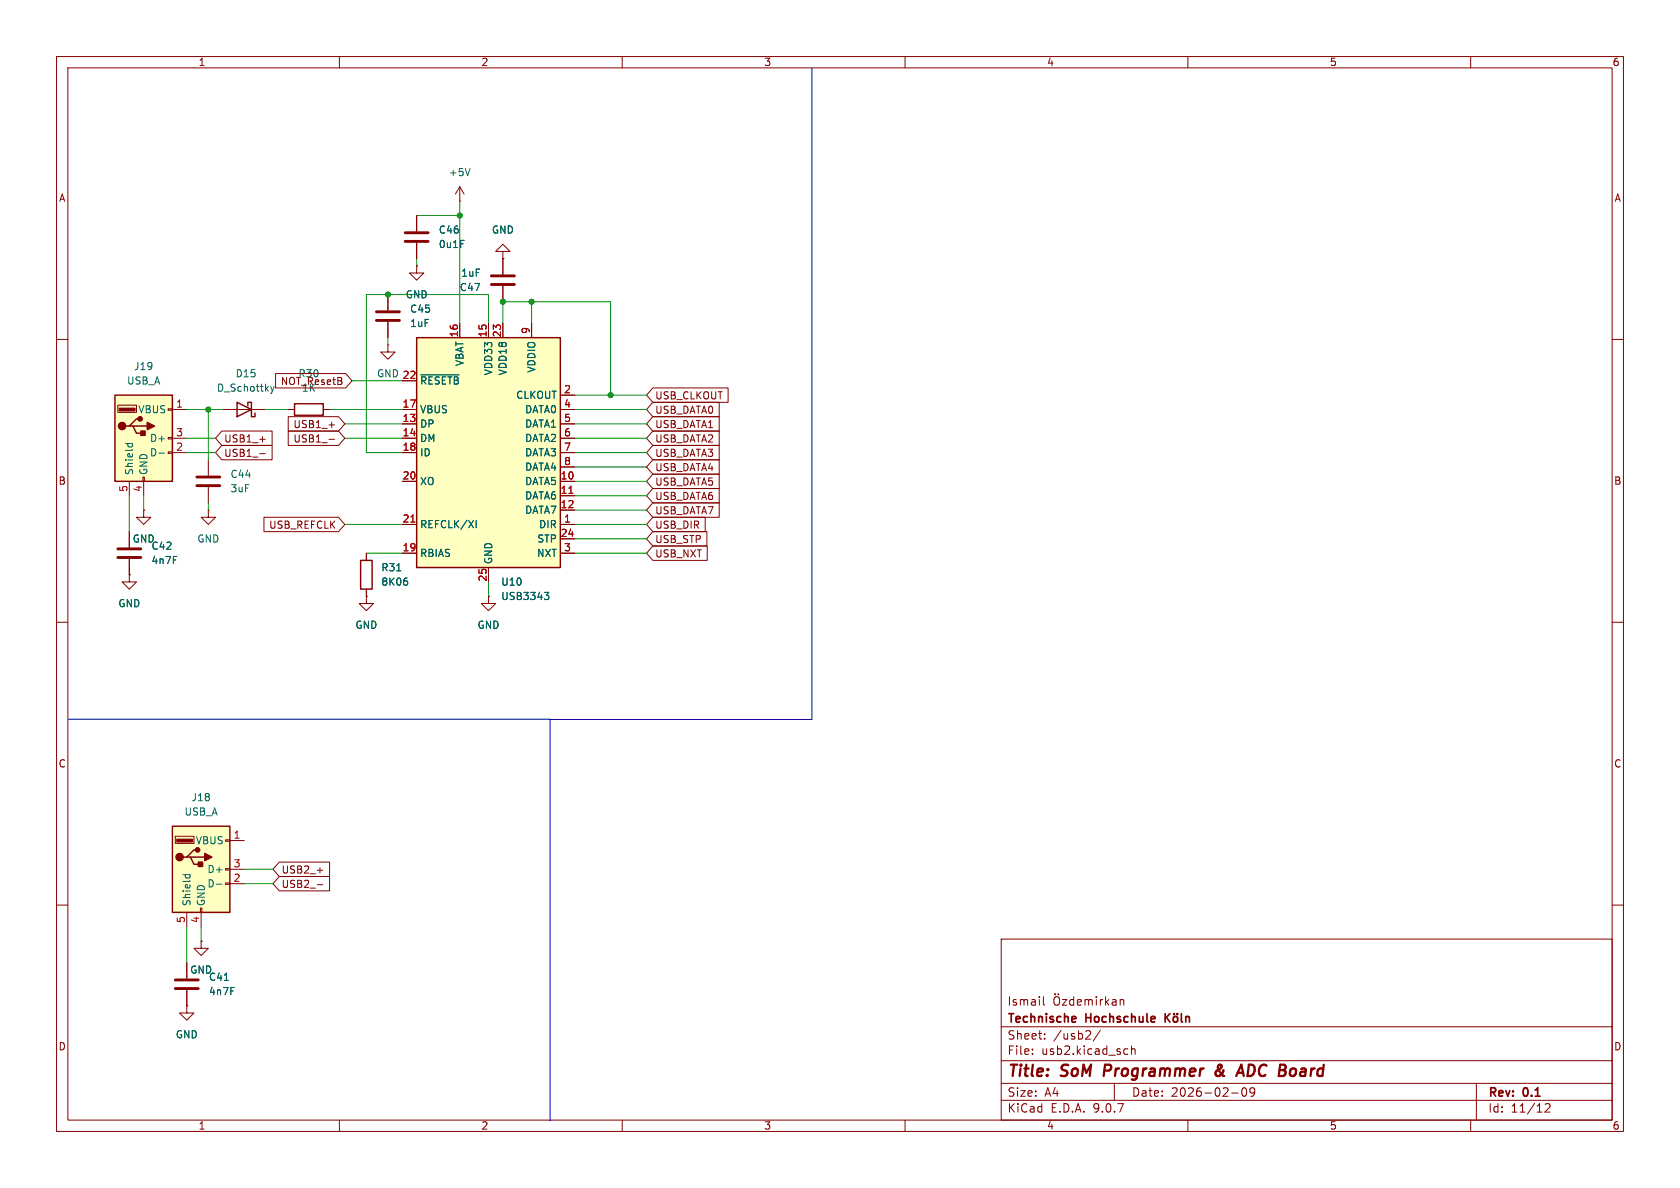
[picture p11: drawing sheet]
<svg xmlns="http://www.w3.org/2000/svg" width="297mm" height="210mm" viewBox="0 0 297 210" stroke-linecap="round" stroke-linejoin="round" font-family="sans-serif">
<g fill="none" stroke="#840000" stroke-width=".18">
<path d="M10 10h277v190h-277zM12 12h273v186h-273zM60 10v2M110 10v2M160 10v2M210 10v2M260 10v2M10 60h2M285 60h2M22.9 94v2.8M22.9 98.8v2.8M25.4 90.2v1.2h1.3l-1.3 1.3-1.3-1.3h1.3"/>
<path d="M25.4 90.2h.1M36.8 90.2v1.2h1.3l-1.3 1.3-1.2-1.3h1.2M36.8 90.2h.1M64.8 97.8v1.3M10 110h2M22.9 101.6v1.3h1.2l-1.2 1.2-1.3-1.2h1.3M22.9 101.6h.1M64.8 104.1v1.3M285 110h2M10 160h2M177 166h108v32h-108zM184.5 176.2v1.3l.2 .2"/>
<path d="M186.5 176.3a.5 .5 0 0 1 .6-.1 .5 .5 0 0 1 .2 .5v.5a.5 .5 0 0 1-.5 .5 .5 .5 0 0 1-.5-.5v-.5zM186.5 175.7v.1M187.1 175.7v.1M187.8 176.7h.8l-.8 1h.8M189.8 176.8l-.4-.1-.3 .3v.4l.1 .2h.6M189.8 176.2v1.5M190.5 177.2l.7-.1-.1-.3-.4-.1-.2 .2v.7h.6M191.8 176.8l.4-.1 .3 .2M191.8 176.7v1M192.5 176.9l.2-.2 .3 .1 .1 .9M192.5 176.9v.8M193.8 176.2v.1"/>
<path d="M193.8 176.7v1M194.5 176.7v1M195 176.7l-.3 .1-.2 .2M195.5 176.2v1.5M195.6 177.1l.4 .6M196 176.7l-.5 .6M196.7 176.8h.5l.1 .9M197.3 177.1h-.5a.29 .29 0 0 0-.2 .3 .29 .29 0 0 0 .2 .3l.5-.1M198 176.8l.2-.1 .4 .1 .1 .9M198 176.7v1M285 160h2M60 198v2"/>
<path d="M110 198v2M160 198v2M177 194.5h108M177 191.5h108M177 187.5h108M177 181.5h108M182.5 186.3v.1M182.5 185.5v.1M184.7 183.6v.1M184.7 182.8v.1M192.7 182.3l.1 .2-.1 .3-.8 .9h.9M194.5 182.1l-1.3 2"/>
<path d="M197 191.5v3M199 185.4l.4 .1M199.4 186.3l-.4 .1M200 185.5l.2-.1 .4 .1 .1 .9M200 184.9v1.5M210 198v2M217.7 193.2h1.2M219.7 192.4l.2-.1a.81 .81 0 0 1 .6 .6 .81 .81 0 0 1-.3 .8l-.2 .1a.81 .81 0 0 1-.3-1.4zM221.8 192.9l-.3 .3h-.3l-.2-.3 .1-.5 .4-.1 .2 .1a.99 .99 0 0 1-.3 1.4h-.3M260 198v2M261 191.5v6.5M273.2 195.2l.5-.1 .3 .1v.3l-.9 1.1h.9"/>
</g>
<path d="M195.4 188.2l-.3 2M215.9 188.8l-.8 .5a.52 .52 0 0 0-.1 .8 .52 .52 0 0 0 .8-.1M215.9 188.3l-.2-.1a.41 .41 0 0 0-.4 .5l.6 1.1M218.8 189.6h1M219.5 188.2l.4 2" fill="none" stroke="#840000" stroke-width=".4"/>
<path d="M190.1 179.8l.1 .2-.7 .2M206 179.2v1.5M206.2 179.8l.6 .9M206.8 179.2l-.8 .8M207.6 179.8l.3-.1 .3 .3v.4l-.3 .3-.3-.1-.2-.2v-.4zM207.6 179.2v.1M208.1 179.2v.1M208.8 179.2v1.3l.3 .2M209.6 179.8l.2-.1 .4 .1 .1 .9M209.6 179.7v1" fill="none" stroke="#840000" stroke-width=".3"/>
<path d="M63.8 99.1h2v5h-2z" fill="none" stroke="#840000" stroke-width=".25"/>
<path d="M70.1 100.9h.8M72 102.7l.1 .2-.1 .5" fill="none" stroke="#006464" stroke-width=".18"/>
<path d="M20.8 97h4.1M20.8 98.6h4.1" fill="none" stroke="#840000" stroke-width=".51"/>
<path d="M30.5 146.1h10.1v15.2h-10.1z" fill="#ffffc2"/>
<path d="M41.9 71.1l2.5 1.3-2.5 1.3zM43.8 71.8v-.7h.6v2.6h.7v-.7M30.5 146.1h10.1v15.2h-10.1zM33 151.5h.7l.6 1.3h1.3M33.7 151.5h2.5M34.9 150.2h-.6l-1.3 1.3h-.6" fill="none" stroke="#840000" stroke-width=".25"/>
<g fill="#840000" stroke="#840000" stroke-width=".25">
<path d="M35.1 152.4h.7v.8h-.7z"/>
<path d="M36.2 150.9l1.3 .6-1.3 .6z"/>
<circle cx="31.7" cy="151.5" r=".63"/>
<circle cx="34.9" cy="150.2" r=".38"/>
</g>
<path d="M31.2 148.3h2.8v.5h-2.8z" fill="#840000" stroke="#840000" stroke-width=".18"/>
<path d="M39.4 72.4h7.6M31 147.8h3.3v1.3h-3.3zM39.9 148.5h.7v.2h-.7zM39.9 153.5h.7v.3h-.7zM39.9 156.1h.7v.2h-.7zM40.6 148.6h2.6M40.6 153.7h2.6M40.6 156.2h2.6M33 161.3v2.5M35.4 160.5h.3v.8h-.3zM35.6 161.3v2.5" fill="none" stroke="#840000" stroke-width=".18"/>
<path d="M47.9 68.3l.3 .9M48.2 69.2l-.3 .4M48.5 68.3l-.3 .9M32.3 154.6h1.3M32.8 154.6v.4M33.5 154.6l.1 .4M38.3 156.3h.9" fill="none" stroke="#006464" stroke-width=".18"/>
<path d="M20.3 69.9h10.2v15.2h-10.2z" fill="#ffffc2"/>
<path d="M20.3 69.9h10.2v15.2h-10.2zM22.9 75.3h.6l.6 1.3h1.3M23.5 75.3h2.5M24.8 74h-.7l-1.2 1.3h-.7M52.1 71.4h5v2h-5z" fill="none" stroke="#840000" stroke-width=".25"/>
<g fill="#840000" stroke="#840000" stroke-width=".25">
<path d="M24.9 76.2h.8v.8h-.8z"/>
<path d="M26 74.7l1.3 .6-1.3 .6z"/>
<circle cx="21.6" cy="75.3" r=".63"/>
<circle cx="24.8" cy="74" r=".38"/>
</g>
<path d="M21.1 72.1h2.8v.5h-2.8z" fill="#840000" stroke="#840000" stroke-width=".18"/>
<g fill="none" stroke="#840000" stroke-width=".18">
<path d="M73.7 38.1v2.8M81.3 35.6h.1M81.3 33l-.8 1.3M81.3 33l.7 1.3M81.3 33v2.6M68.6 52.1v2.8M68.6 56.9v2.8M73.7 47v1.3h1.2l-1.2 1.2-1.3-1.2h1.3M73.7 47h.1M73.7 42.9v2.8M88.9 45.7v2.8M88.9 50.5v2.8"/>
<path d="M20.8 71.6h3.3v1.3h-3.3zM29.7 72.3h.8v.2h-.8zM29.7 77.3h.8v.3h-.8zM29.7 79.9h.8v.2h-.8zM30.5 72.4h2.5M30.5 77.5h2.5M50.8 72.4h1.3M57.1 72.4h1.3M68.6 61v1.2h1.2l-1.2 1.3-1.3-1.3h1.3M68.6 61h.1M22.9 85.1v2.5M25.3 84.3h.2v.8h-.2z"/>
<path d="M25.4 85.1v2.5M30.5 80h2.5M36.8 81.3v2.8M36.8 86.1v2.8M64.8 105.4v1.3h1.2l-1.2 1.3-1.3-1.3h1.3M64.8 105.4h.1M33 177.8v1.3h1.3l-1.3 1.2-1.3-1.2h1.3M33 177.8h.1M33 170.2v2.8M33 175v2.8M35.6 166.4v1.2h1.2l-1.2 1.3-1.3-1.3h1.3M35.6 166.4h.1"/>
</g>
<path d="M83.1 29.8l-.4 1.3M22.2 78.4h1.2M22.7 78.4l-.1 .4M23.4 78.4v.4M28.1 80.1h1M39.7 173.3h.7" fill="none" stroke="#006464" stroke-width=".18"/>
<path d="M66.5 55.1h4.1M66.5 56.6h4.1M71.6 41.1h4.1M71.6 42.7h4.1M86.9 50.3h4M86.9 48.8h4M34.8 84.3h4.1M34.8 85.9h4.1M31 173.2h4.1M31 174.8h4.1" fill="none" stroke="#840000" stroke-width=".51"/>
<path d="M73.7 59.7h25.4v40.6h-25.4z" fill="#ffffc2"/>
<path d="M73.7 59.7h25.4v40.6h-25.4z" fill="none" stroke="#840000" stroke-width=".25"/>
<g fill="none" stroke="#840000" stroke-width=".18">
<path d="M73.7 38.1v2.8M68.6 52.1v2.8M68.6 56.9v2.8M73.7 47h.1M73.7 42.9v2.8M81.3 57.2v2.5M86.4 57.2v2.5M88.9 44.5h1.3l-1.3-1.3-1.3 1.3h1.3v1.2M88.9 45.7h.1M88.9 45.7v2.8M88.9 50.5v2.8M88.9 57.2v2.5"/>
<path d="M94 57.2v2.5M39.2 76.2h8.9v2.5h-8.9l-1.1-1.2zM39.2 78.7h8.9v2.6h-8.9l-1.1-1.3zM45.9 77.7h1M48.7 66h12.4l1.1 1.3-1.1 1.3h-12.4zM51 73.7h8.8l1.2 1.2-1.2 1.3h-8.8zM51 76.2h8.8l1.2 1.3-1.2 1.2h-8.8zM58.2 77.7h.9M58.2 75.1h.9M71.1 67.3h2.6M71.1 72.4h2.6M71.1 74.9h2.6"/>
<path d="M71.1 77.5h2.6M99.1 72.4h2.5M99.1 74.9h2.5M99.1 77.5h2.5M99.1 69.9h2.5M115.4 76.2h11.7v2.5h-11.7l-1.1-1.2zM115.4 68.6h13.3v2.5h-13.3l-1.1-1.2zM115.4 73.7h11.7v2.5h-11.7l-1.1-1.3zM115.4 78.7h11.7v2.6h-11.7l-1.1-1.3zM115.4 71.1h11.7v2.6h-11.7l-1.1-1.3zM22.9 94v2.8M22.9 98.8v2.8"/>
<path d="M25.4 90.2h.1M45.9 80.2h1M46.7 91.4h13.1l1.2 1.3-1.2 1.3h-13.1zM64.8 97.8v1.3M71.1 80h2.6M71.1 85.1h2.6M71.1 92.7h2.6M71.1 97.8h2.6M99.1 80h2.5M99.1 85.1h2.5M99.1 92.7h2.5M99.1 97.8h2.5"/>
<path d="M99.1 82.6h2.5M99.1 87.6h2.5M99.1 90.2h2.5M99.1 95.3h2.5M115.4 94h9.6v2.5h-9.6l-1.1-1.2zM115.4 83.8h11.7v2.6h-11.7l-1.1-1.3zM115.4 86.4h11.7v2.5h-11.7l-1.1-1.3zM115.4 88.9h11.7v2.5h-11.7l-1.1-1.2zM115.4 96.5h9.6v2.6h-9.6l-1.1-1.3zM115.4 81.3h11.7v2.5h-11.7l-1.1-1.2zM115.4 91.4h9.3v2.6h-9.3l-1.1-1.3zM22.9 101.6h.1"/>
<path d="M64.8 105.4h.1M64.8 104.1v1.3M86.4 105.4v1.3h1.2l-1.2 1.3-1.3-1.3h1.3M86.4 105.4h.1M86.4 100.3v2.6M49.4 152.4h8.9v2.5h-8.9l-1.1-1.2zM49.4 154.9h8.9v2.6h-8.9l-1.1-1.3zM56.1 153.9h.9M56.1 156.4h.9M33 177.8h.1M33 170.2v2.8M33 175v2.8"/>
<path d="M35.6 166.4h.1"/>
</g>
<path d="M74.4 66.3h6.8M84.2 92v1.3M70.1 100.9h.8M72 102.7l.1 .2-.1 .5M96.2 104.7h.8l-.4 .5 .4 .1v.4l-.2 .3h-.4M39.7 173.3h.7" fill="none" stroke="#006464" stroke-width=".18"/>
<path d="M72.6 92.3h.8M100.6 87.2h.7" fill="none" stroke="#a90000" stroke-width=".18"/>
<path d="M143.5 12v115.2h-46.2M12.1 127.1h85.1l.1 71" fill="none" stroke="#0000c2" stroke-width=".18"/>
<g fill="none" stroke="#009600" stroke-width=".18">
<path d="M73.7 38.1h7.6M81.3 35.6v21.6M68.6 59.7v1.3M73.7 45.7v1.3M86.4 57.2v-5.1h-21.6v27.9h6.3M88.9 57.2v-3.9h19v16.6M94 53.3v3.9M33 72.4h6.4M33 77.5h5.1M36.8 72.4v8.9M47 72.4h3.8M58.4 72.4h12.7"/>
<path d="M61 74.9h10.1M61 77.5h10.1M62.2 67.3h8.9M101.6 69.9h12.7M101.6 72.4h12.7M101.6 74.9h12.7M101.6 77.5h12.7M22.9 87.6v6.4M25.4 87.6v2.6M33 80h5.1M36.8 88.9v1.3M61 92.7h10.1"/>
<path d="M64.8 97.8h6.3M101.6 85.1h12.7M101.6 80h12.7M101.6 90.2h12.7M101.6 97.8h12.7M101.6 92.7h12.7M101.6 87.6h12.7M101.6 82.6h12.7M101.6 95.3h12.7M86.4 102.9v2.5M43.2 156.2h5.1M43.2 153.7h5.1"/>
<path d="M33 163.8v6.4M35.6 163.8v2.6"/>
</g>
<g fill="#009600" stroke="#009600" stroke-width=".18">
<circle cx="94" cy="53.3" r=".46"/>
<circle cx="107.9" cy="69.9" r=".46"/>
<circle cx="36.8" cy="72.4" r=".46"/>
<circle cx="68.6" cy="52.1" r=".46"/>
<circle cx="88.9" cy="53.3" r=".46"/>
<circle cx="81.3" cy="38.1" r=".46"/>
</g>
<g font-size="2.8" fill="#840000">
<text x="178" y="190.9">Title:</text>
<text x="187.7" y="190.9">SoM</text>
<text x="196" y="190.9">Programmer</text>
<text x="216.5" y="190.9">&amp;</text>
<text x="221.3" y="190.9">ADC Board</text>
</g>
<g font-size="2.1" fill="#840000">
<text x="178" y="178">Ismail</text>
<text x="178" y="184">Sheet:</text>
<text x="178" y="181.2">Technische</text>
<text x="186.2" y="184">/usb2/</text>
<text x="192" y="181.2">Hochschule</text>
<text x="178" y="186.7">File:</text>
<text x="184.1" y="186.7">usb2.kicad_sch</text>
<text x="178" y="196.9">KiCad</text>
<text x="178" y="194.1">Size:</text>
<text x="184.7" y="194.1">A4</text>
<text x="185.7" y="196.9">E.D.A.</text>
<text x="193.3" y="196.9">9.0.7</text>
<text x="200" y="194.1">Date:</text>
<text x="207" y="194.1">2026-02-09</text>
<text x="263" y="194.3">Rev:</text>
<text x="263" y="196.9">Id:</text>
<text x="267.1" y="196.9">11/12</text>
<text x="269.4" y="194.3">0.1</text>
</g>
<g font-size="1.8" fill="#840000">
<text x="35" y="11.9">1</text>
<text x="85" y="11.9">2</text>
<text x="135" y="11.9">3</text>
<text x="185" y="11.9">4</text>
<text x="235" y="11.9">5</text>
<text x="285" y="11.9">6</text>
<text x="10.3" y="35.9">A</text>
<text x="285.3" y="35.9">A</text>
<text x="49.5" y="68.3">NOT_ResetB</text>
<text x="52.7" y="66.9">R30</text>
<text x="53.3" y="69.4">1K</text>
<text x="115.7" y="70.8">USB_CLKOUT</text>
<text x="51.8" y="75.9">USB1_+</text>
<text x="115.7" y="75.9">USB_DATA1</text>
<text x="115.7" y="73.3">USB_DATA0</text>
<text x="39.5" y="78.4">USB1_+</text>
<text x="39.5" y="81">USB1_-</text>
<text x="51.8" y="78.4">USB1_-</text>
<text x="115.7" y="78.4">USB_DATA2</text>
<text x="115.7" y="83.5">USB_DATA4</text>
<text x="115.7" y="81">USB_DATA3</text>
<text x="10.3" y="85.9">B</text>
<text x="115.7" y="86">USB_DATA5</text>
<text x="115.7" y="88.6">USB_DATA6</text>
<text x="285.3" y="85.9">B</text>
<text x="47.5" y="93.7">USB_REFCLK</text>
<text x="115.7" y="91.1">USB_DATA7</text>
<text x="115.7" y="93.7">USB_DIR</text>
<text x="115.7" y="96.2">USB_STP</text>
<text x="115.7" y="98.7">USB_NXT</text>
<text x="10.3" y="135.9">C</text>
<text x="285.3" y="135.9">C</text>
<text x="49.7" y="154.6">USB2_+</text>
<text x="49.7" y="157.2">USB2_-</text>
<text x="10.3" y="185.9">D</text>
<text x="285.3" y="185.9">D</text>
<text x="35" y="199.9">1</text>
<text x="85" y="199.9">2</text>
<text x="135" y="199.9">3</text>
<text x="185" y="199.9">4</text>
<text x="235" y="199.9">5</text>
<text x="285" y="199.9">6</text>
</g>
<g font-size="1.8" fill="#006464">
<text x="79.2" y="31.3">+5V</text>
<text x="77.5" y="41.5">C46</text>
<text x="86.9" y="41.5">GND</text>
<text x="77.5" y="44">0u1F</text>
<text x="71.6" y="52.9">GND</text>
<text x="81.2" y="51.7">C47</text>
<text x="81.4" y="49.1">1uF</text>
<text x="72.4" y="58">1uF</text>
<text x="72.4" y="55.5">C45</text>
<text x="23.6" y="65.6">J19</text>
<text x="82.1" y="64.8" transform="rotate(-90 82.1 64.8)">VBAT</text>
<text x="94.8" y="66" transform="rotate(-90 94.8 66)">VDDIO</text>
<text x="22.4" y="68.2">USB_A</text>
<text x="38.3" y="69.4">D_Schottky</text>
<text x="41.6" y="66.9">D15</text>
<text x="66.5" y="66.9">GND 22</text>
<text x="74.2" y="68.2">~{RESETB}</text>
<text x="87.2" y="66.4" transform="rotate(-90 87.2 66.4)">VDD33</text>
<text x="89.8" y="66.4" transform="rotate(-90 89.8 66.4)">VDD18</text>
<text x="91.2" y="70.7">CLKOUT</text>
<text x="24.4" y="73.3">VBUS</text>
<text x="74.2" y="73.3">VBUS</text>
<text x="74.2" y="75.8">DP</text>
<text x="92.7" y="73.3">DATA0</text>
<text x="92.7" y="75.8">DATA1</text>
<text x="26.4" y="78.3">D+</text>
<text x="26.4" y="80.9">D-</text>
<text x="74.2" y="78.3">DM</text>
<text x="74.2" y="80.9">ID</text>
<text x="92.7" y="78.3">DATA2</text>
<text x="92.7" y="80.9">DATA3</text>
<text x="92.7" y="83.4">DATA4</text>
<text x="23.7" y="84.1" transform="rotate(-90 23.7 84.1)">Shield</text>
<text x="26.3" y="84.1" transform="rotate(-90 26.3 84.1)">GND</text>
<text x="40.6" y="87.2">3uF</text>
<text x="40.6" y="84.7">C44</text>
<text x="74.2" y="86">XO</text>
<text x="92.7" y="86">DATA5</text>
<text x="92.7" y="88.5">DATA6</text>
<text x="74.2" y="93.6">REFCLK/XI</text>
<text x="92.7" y="91">DATA7</text>
<text x="95.2" y="93.6">DIR</text>
<text x="23.4" y="96.1">GND</text>
<text x="26.7" y="97.4">C42</text>
<text x="26.7" y="99.9">4n7F</text>
<text x="34.8" y="96.1">GND</text>
<text x="67.3" y="101.2">R31</text>
<text x="74.2" y="98.7">RBIAS</text>
<text x="87.2" y="99.8" transform="rotate(-90 87.2 99.8)">GND</text>
<text x="94.8" y="98.7">NXT</text>
<text x="94.9" y="96.1">STP</text>
<text x="20.8" y="107.5">GND</text>
<text x="67.3" y="103.7">8K06</text>
<text x="88.5" y="103.7">U10</text>
<text x="88.5" y="106.3">USB3343</text>
<text x="62.7" y="111.4">GND</text>
<text x="84.3" y="111.4">GND</text>
<text x="33.8" y="141.8">J18</text>
<text x="32.5" y="144.4">USB_A</text>
<text x="34.5" y="149.5">VBUS</text>
<text x="36.6" y="154.5">D+</text>
<text x="33.9" y="160.3" transform="rotate(-90 33.9 160.3)">Shield</text>
<text x="36.4" y="160.3" transform="rotate(-90 36.4 160.3)">GND</text>
<text x="36.6" y="157.1">D-</text>
<text x="33.5" y="172.3">GND</text>
<text x="36.8" y="173.6">C41</text>
<text x="36.8" y="176.1">4n7F</text>
<text x="31" y="183.7">GND</text>
</g>
<g font-size="1.8" fill="#a90000">
<text x="81" y="59.7" transform="rotate(-90 81 59.7)">16</text>
<text x="86.1" y="59.7" transform="rotate(-90 86.1 59.7)">15</text>
<text x="88.6" y="59.7" transform="rotate(-90 88.6 59.7)">23</text>
<text x="93.7" y="59.1" transform="rotate(-90 93.7 59.1)">9</text>
<text x="71.1" y="67.1">22</text>
<text x="99.6" y="69.6">2</text>
<text x="31" y="72.1">1</text>
<text x="31" y="77.2">3</text>
<text x="71.1" y="72.1">17</text>
<text x="71.1" y="74.7">13</text>
<text x="71.1" y="77.2">14</text>
<text x="99.6" y="72.1">4</text>
<text x="99.6" y="74.7">5</text>
<text x="99.6" y="77.2">6</text>
<text x="31" y="79.8">2</text>
<text x="71.1" y="79.8">18</text>
<text x="99.6" y="79.8">7</text>
<text x="99.6" y="82.3">8</text>
<text x="22.6" y="87.1" transform="rotate(-90 22.6 87.1)">5</text>
<text x="25.1" y="87.1" transform="rotate(-90 25.1 87.1)">4</text>
<text x="71.1" y="84.8">20</text>
<text x="99" y="84.8">10</text>
<text x="99" y="87.4">11</text>
<text x="99" y="89.9">12</text>
<text x="71.1" y="92.5">21</text>
<text x="99" y="95">24</text>
<text x="99.6" y="92.5">1</text>
<text x="71.1" y="97.5">19</text>
<text x="99.6" y="97.5">3</text>
<text x="86.1" y="102.9" transform="rotate(-90 86.1 102.9)">25</text>
<text x="41.2" y="148.3">1</text>
<text x="41.2" y="153.4">3</text>
<text x="41.2" y="156">2</text>
<text x="32.8" y="163.3" transform="rotate(-90 32.8 163.3)">5</text>
<text x="35.3" y="163.3" transform="rotate(-90 35.3 163.3)">4</text>
</g>
</svg>
